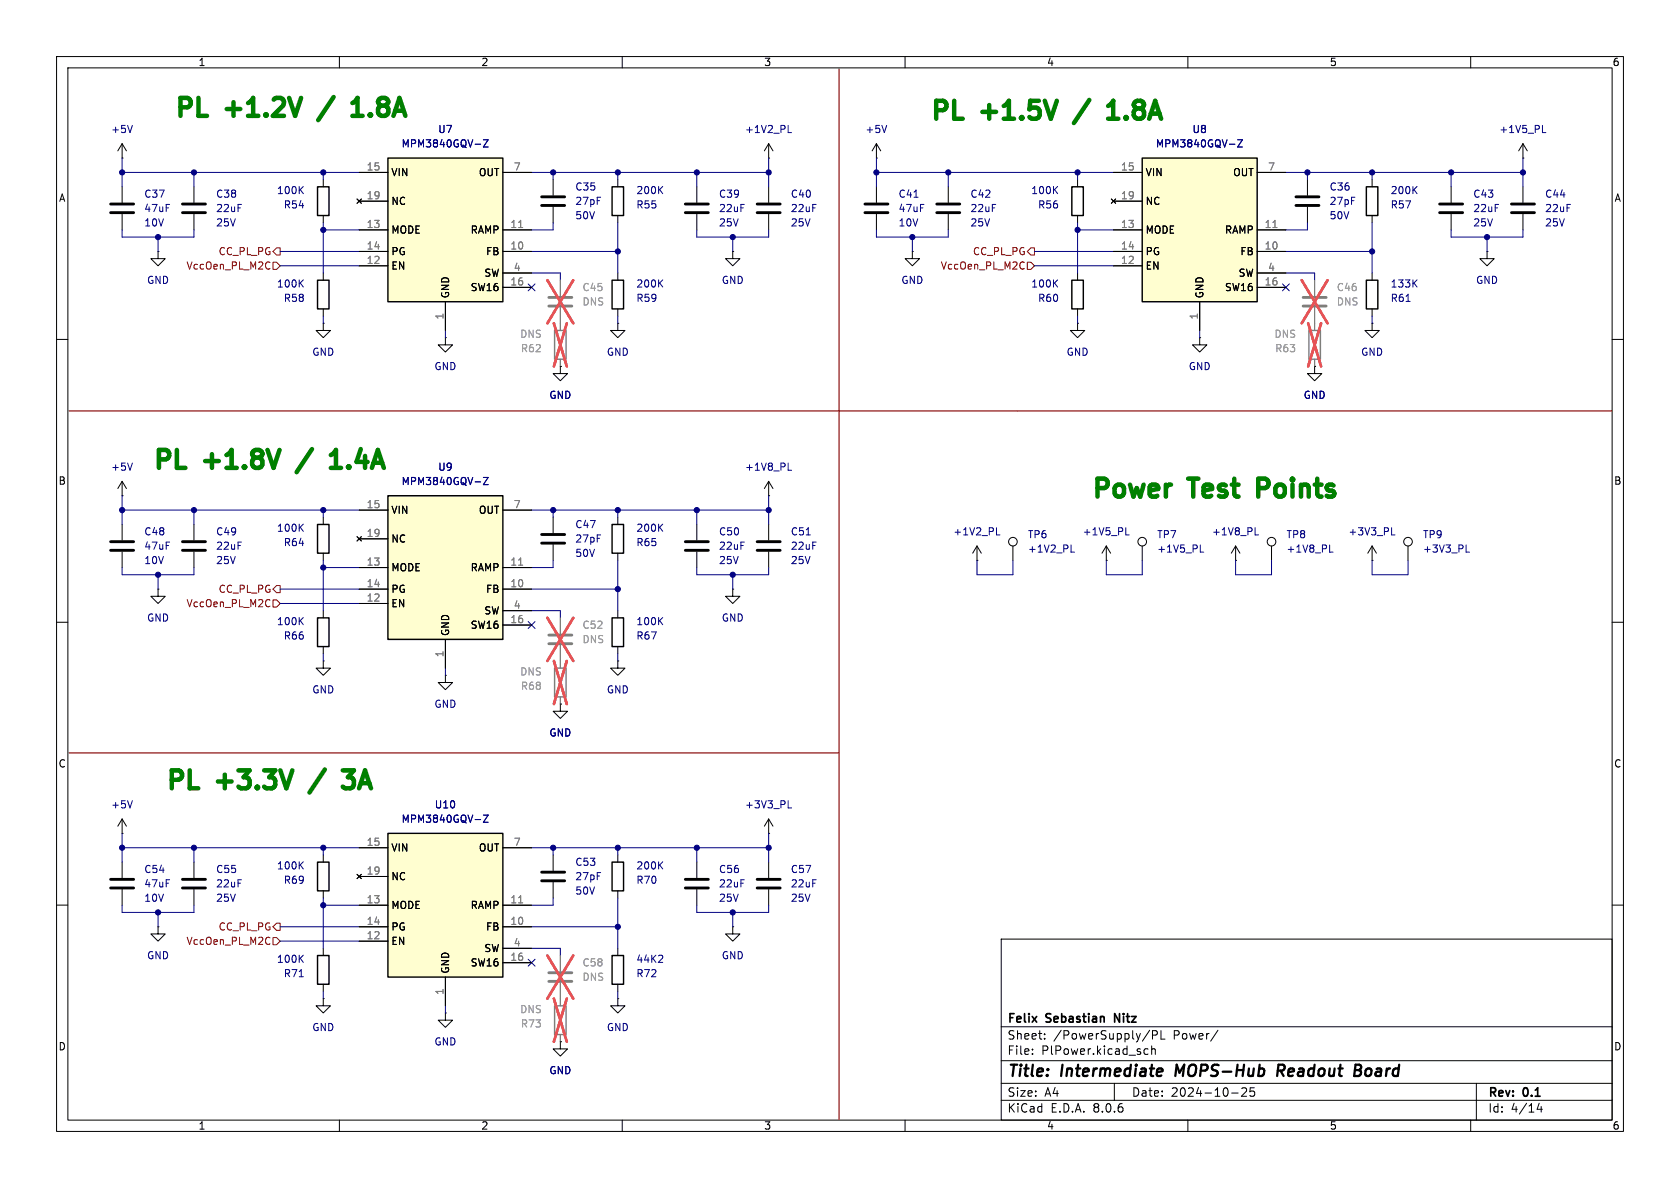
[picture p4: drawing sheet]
<svg xmlns="http://www.w3.org/2000/svg" width="297mm" height="210mm" viewBox="0 0 297 210" stroke-linecap="round" stroke-linejoin="round" font-family="sans-serif">
<g fill="none" stroke="#000" stroke-width=".18">
<path d="M10 10h277v190h-277zM12 12h273v186h-273zM60 10v2M110 10v2M160 10v2M210 10v2M260 10v2M10 60h2M212.1 59.7v1.3h1.3l-1.3 1.2-1.3-1.2h1.3M212.1 59.7h.1M242.6 57.2v1.2h1.2l-1.2 1.3-1.3-1.3h1.3M242.6 57.2h.1"/>
<path d="M285 60h2M232.4 64.8v1.2h1.3l-1.3 1.3-1.3-1.3h1.3M232.4 64.8h.1M34.3 92.7v2.8M34.3 97.5v2.8M201.9 96.5v2.6M218.4 99.1h.1M218.4 96.5l-.7 1.3M218.4 96.5v2.6M218.4 96.5l.8 1.3M224.8 96.5v2.6M10 110h2"/>
<path d="M57.1 116.8v1.3h1.3l-1.3 1.3-1.2-1.3h1.2M57.1 116.8h.1M57.1 108v1.2M57.1 114.3v1.3M109.2 116.8v1.3h1.3l-1.3 1.3-1.3-1.3h1.3M109.2 116.8h.1M285 110h2M99.1 124.5v1.2h1.2l-1.2 1.3-1.3-1.3h1.3M99.1 124.5h.1M10 160h2M97.8 151.1v2.8M97.8 156v2.8"/>
<path d="M109.2 151.1v1.3M109.2 157.5v1.3M123.2 152.4v2.8M123.2 157.2v2.8M135.9 147.3h.1M135.9 144.8v2.5M135.9 152.4v2.8M135.9 157.2v2.8M135.9 144.8l-.8 1.3M135.9 144.8l.8 1.3M285 160h2M57.1 176.5v1.3h1.3l-1.3 1.3-1.2-1.3h1.2"/>
<path d="M57.1 176.5h.1M78.7 179.1v1.2h1.3l-1.3 1.3-1.2-1.3h1.2M78.7 179.1h.1M109.2 167.6v1.3M109.2 174v1.3M177 166h108v32h-108zM60 198v2M99.1 184.2v1.2h1.2l-1.2 1.3-1.3-1.3h1.3M99.1 184.2h.1M110 198v2M160 198v2M177 194.5h108"/>
<path d="M177 191.5h108M177 187.5h108M177 181.5h108M182.5 186.3v.1M182.5 185.5v.1M184.7 183.6v.1M184.7 182.8v.1M197 191.5v3M202.3 186.3l.2 .1 .5-.1M203 185.5l-.5-.1-.2 .1M203.2 182.1l-1.2 2M203.6 185.5l.2-.1 .4 .1v.9"/>
<path d="M203.6 184.9v1.5M203.7 183l.8-.1 .1-.2-.1-.4-.2-.1h-.6v1.5M205.2 182.2v1.5h.8M210 198v2M215.3 182.1l-1.3 2M217.7 193.2h1.2M219.5 192.4l.6-.1 .2 .1 .1 .3-.9 1.1h.9M221.7 192.3h-.7v.7l.2-.1h.5l.1 .3-.1 .5-.2 .1-.5-.1M260 198v2M261 191.5v6.5M272.1 195l-.4 1.1h1M272.5 195.6v1"/>
<circle cx="201.9" cy="95.8" r=".76"/>
<circle cx="224.8" cy="95.8" r=".76"/>
</g>
<path d="M205.3 188.9l.2 .1v.4l-1 .1M205.3 190.1l-.2 .1M208 188.2l-.2 2M226.4 189.3l.5 .9M226.8 188.2h-.8l-.2 2M226.9 189.2l-1 .1M239.5 189.2h.7M239.6 188.2h.7a.49 .49 0 0 1 .3 .5 .49 .49 0 0 1-.4 .5M240.2 189.2l.3 .1a.58 .58 0 0 1-.3 .9h-.8" fill="none" stroke="#000" stroke-width=".4"/>
<path d="M197.1 180.7v-1.5l.8 1.5" fill="none" stroke="#000" stroke-width=".3"/>
<path d="M32.3 97.3h4M32.3 95.8h4M95.8 155.7h4M95.8 154.2h4M121.2 157h4M121.2 155.4h4M133.9 157h4M133.9 155.4h4" fill="none" stroke="#000" stroke-width=".51"/>
<path d="M56.1 109.2h2.1v5.1h-2.1zM108.2 152.4h2v5.1h-2zM108.2 168.9h2v5.1h-2z" fill="none" stroke="#000" stroke-width=".25"/>
<path d="M212.2 97.6h.6M221.9 94.6h.6M235.1 97.6h.6M53.1 109.7l.5 .7M53.6 109.2l-.7 .7M116.6 152.9l.6 .7M117.2 152.3l-.8 .8M139.3 142.8h.6M117 168.9l.2 .2-.1 .3-.7 .7h.8" fill="none" stroke="#000084" stroke-width=".18"/>
<path d="M68.6 147.3h20.3v25.4h-20.3z" fill="#fffed0"/>
<path d="M68.6 147.3h20.3v25.4h-20.3z" fill="none" stroke="#000" stroke-width=".25"/>
<g fill="none" stroke="#000" stroke-width=".18">
<path d="M269.2 27.9h.1M269.2 25.4v2.5M269.2 33v2.8M269.2 37.8v2.8M269.2 25.4l-.7 1.3M269.2 25.4l.8 1.3M242.6 99.1h.1M242.6 96.5l-.8 1.3M242.6 96.5v2.6M242.6 96.5l.7 1.3M248.9 96.5v2.6M27.9 104.1v1.3h1.3l-1.3 1.3-1.2-1.3h1.2"/>
<path d="M27.9 104.1h.1M34.3 152.4v2.8M34.3 157.2v2.8M63.1 154.6l.8 .7M63.5 149.9h5.1M63.5 154.9h5.1M63.9 154.6l-.8 .7M88.9 149.9h5.1M27.9 163.8v1.3h1.3l-1.3 1.3-1.2-1.3h1.2M27.9 163.8h.1M63.5 163.8h5.1M63.5 160h5.1"/>
<path d="M63.5 166.4h5.1M78.7 172.7v5.1M88.9 163.8h5.1M88.9 160h5.1M88.9 170.2h5.1M88.9 167.6h5.1M129.5 163.8v1.3h-1.2l1.2 1.3 1.3-1.3h-1.3M129.5 163.8h.1"/>
<circle cx="248.9" cy="95.8" r=".76"/>
</g>
<path d="M232.4 57.2v1.2M232.4 63.5v1.3M91.7 159.6h.7" fill="none" stroke="#808080" stroke-width=".18"/>
<path d="M272.7 23.4h.6M246 94.6h.6M259.2 97.6h.6M85.5 144.1h.8l-.8 1.3h.8" fill="none" stroke="#000084" stroke-width=".18"/>
<path d="M231.4 58.4h2v5.1h-2z" fill="none" stroke="#808080" stroke-width=".25"/>
<path d="M231.3 57.2l2.3 7.6M233.6 57.2l-2.3 7.6" fill="none" stroke="#e65255" stroke-width=".46"/>
<path d="M267.2 37.6h4.1M267.2 36.1h4.1M32.3 157h4M32.3 155.4h4" fill="none" stroke="#000" stroke-width=".51"/>
<path d="M201.9 27.9h20.3v25.4h-20.3z" fill="#fffed0"/>
<path d="M201.9 27.9h20.3v25.4h-20.3zM56.1 152.4h2.1v5.1h-2.1zM56.1 168.9h2.1v5.1h-2.1z" fill="none" stroke="#000" stroke-width=".25"/>
<g fill="none" stroke="#000" stroke-width=".18">
<path d="M135.9 27.9h.1M135.9 25.4v2.5M135.9 33v2.8M135.9 37.8v2.8M135.9 25.4l-.8 1.3M135.9 25.4l.8 1.3M154.9 27.9h.1M154.9 25.4l.8 1.3M154.9 25.4v2.5M154.9 25.4l-.7 1.3M196.5 35.2l.7 .7M196.8 30.5h5.1"/>
<path d="M196.8 35.6h5.1M197.2 35.2l-.7 .7M222.2 30.5h5.1M196.8 44.5h5.1M196.8 40.6h5.1M196.8 47h5.1M212.1 53.3v5.1M222.2 44.5h5.1M222.2 40.6h5.1M222.2 50.8h5.1M222.2 48.3h5.1M135.9 87.6h.1"/>
<path d="M135.9 85.1v2.5M135.9 85.1l-.8 1.3M135.9 85.1l.8 1.3M21.6 147.3h.1M21.6 144.8l.8 1.3M21.6 144.8v2.5M21.6 152.4v2.8M21.6 157.2v2.8M21.6 144.8l-.8 1.3M57.1 151.1v1.3M57.1 157.5v1.3M57.1 167.6v1.3"/>
<path d="M57.1 174v1.3M109.2 176.5v1.3h1.3l-1.3 1.3-1.3-1.3h1.3M109.2 176.5h.1"/>
</g>
<path d="M225 40.2h.8M99.1 116.8v1.3M99.1 123.2v1.3M99.1 168.9v2.8M99.1 173.7v4.1M99.1 182.9v1.3" fill="none" stroke="#808080" stroke-width=".18"/>
<path d="M139.3 23.4h.6M156.8 22.2l-.5 1.2M218.8 24.7h.8l-.8 1.3h.8M139.3 83.1h.6M23.4 141.5l-.4 1.3M53.1 152.9l.5 .7M53.6 152.3l-.7 .8M53.1 169.4l.5 .7M53.6 168.9l-.7 .7" fill="none" stroke="#000084" stroke-width=".18"/>
<path d="M97 173.5h4.1M97 172h4.1" fill="none" stroke="#808080" stroke-width=".51"/>
<path d="M97.9 116.8l2.3 7.7M100.2 116.8l-2.3 7.7M96.8 168.9l4.5 7.6M97.9 176.5l2.3 7.7M100.2 176.5l-2.3 7.7M101.3 168.9l-4.5 7.6" fill="none" stroke="#e65255" stroke-width=".46"/>
<path d="M98 118.1h2.1v5.1h-2.1zM98 177.8h2.1v5.1h-2.1z" fill="none" stroke="#808080" stroke-width=".25"/>
<path d="M133.9 37.6h4M133.9 36.1h4M19.6 157h4M19.6 155.4h4" fill="none" stroke="#000" stroke-width=".51"/>
<path d="M52.9 172.7h.7" fill="none" stroke="#000080" stroke-width=".18"/>
<path d="M68.6 87.6h20.3v25.4h-20.3z" fill="#fffed0"/>
<path d="M56.1 33h2.1v5.1h-2.1zM189.5 33h2v5.1h-2zM56.1 49.5h2.1v5.1h-2.1zM108.2 49.5h2v5.1h-2zM189.5 49.5h2v5.1h-2zM56.1 92.7h2.1v5.1h-2.1zM68.6 87.6h20.3v25.4h-20.3zM108.2 92.7h2v5.1h-2z" fill="none" stroke="#000" stroke-width=".25"/>
<g fill="none" stroke="#000" stroke-width=".18">
<path d="M34.3 33v2.8M34.3 37.8v2.8M57.1 31.8v1.2M57.1 38.1v1.3M123.2 33v2.8M123.2 37.8v2.8M154.9 33v2.8M154.9 37.8v2.8M167.6 33v2.8M167.6 37.8v2.8M190.5 31.8v1.2M190.5 38.1v1.3"/>
<path d="M231.1 31.8v2.7M231.1 36.6v2.8M27.9 44.5v1.2h1.3l-1.3 1.3-1.2-1.3h1.2M27.9 44.5h.1M57.1 48.3v1.2M57.1 54.6v1.3M109.2 57.2v1.2h1.3l-1.3 1.3-1.3-1.3h1.3M109.2 57.2h.1M109.2 48.3v1.2M109.2 54.6v1.3M129.5 44.5v1.2h-1.2l1.2 1.3 1.3-1.3h-1.3M129.5 44.5h.1"/>
<path d="M161.3 44.5v1.2h1.3l-1.3 1.3-1.3-1.3h1.3M161.3 44.5h.1M190.5 57.2v1.2h1.3l-1.3 1.3-1.3-1.3h1.3M190.5 57.2h.1M190.5 48.3v1.2M190.5 54.6v1.3M21.6 87.6h.1M21.6 85.1l.8 1.3M21.6 85.1v2.5M21.6 92.7v2.8M21.6 97.5v2.8M21.6 85.1l-.8 1.3"/>
<path d="M57.1 91.4v1.3M57.1 97.8v1.3M63.1 94.9l.8 .7M63.5 90.2h5.1M63.5 95.3h5.1M63.9 94.9l-.8 .7M88.9 90.2h5.1M109.2 91.4v1.3M109.2 97.8v1.3M123.2 92.7v2.8M123.2 97.5v2.8M135.9 92.7v2.8"/>
<path d="M135.9 97.5v2.8M172.7 99.1h.1M172.7 96.5l-.7 1.3M172.7 96.5v2.6M172.7 96.5l.8 1.3M179.1 96.5v2.6M195.6 99.1h.1M195.6 96.5l-.8 1.3M195.6 96.5v2.6M195.6 96.5l.7 1.3M63.5 104.1h5.1M63.5 100.3h5.1"/>
<path d="M63.5 106.7h5.1M78.7 119.4v1.3h1.3l-1.3 1.2-1.2-1.2h1.2M78.7 119.4h.1M78.7 113v5.1M88.9 104.1h5.1M88.9 100.3h5.1M88.9 110.5h5.1M88.9 108h5.1M129.5 104.1v1.3h-1.2l1.2 1.3 1.3-1.3h-1.3M129.5 104.1h.1"/>
<circle cx="179.1" cy="95.8" r=".76"/>
</g>
<path d="M91.7 99.9h.7" fill="none" stroke="#808080" stroke-width=".18"/>
<g fill="none" stroke="#000084" stroke-width=".18">
<path d="M53.1 33.5l.5 .7M53.6 33l-.7 .7M186.4 33.5l.6 .7M187 33l-.8 .7M53.1 50l.5 .7M53.6 49.5l-.7 .7M116.6 50l.6 .7M117.2 49.5l-.8 .7M186.4 50l.6 .7M187 49.5l-.8 .7M23.4 81.9l-.4 1.2M53.1 93.2l.5 .7"/>
<path d="M53.6 92.7l-.7 .7M85.5 84.4h.8l-.8 1.3h.8M116.6 93.2l.6 .7M117.2 92.7l-.8 .7M176.2 94.6h.6M189.3 97.6h.6M199 94.6h.6"/>
</g>
<g fill="none" stroke="#000" stroke-width=".51">
<path d="M32.3 37.6h4M32.3 36.1h4M121.2 37.6h4M121.2 36.1h4M152.9 37.6h4.1M152.9 36.1h4.1M165.6 37.6h4.1M165.6 36.1h4.1M229.1 36.3h4.1M229.1 34.8h4.1M19.6 97.3h4M19.6 95.8h4"/>
<path d="M121.2 97.3h4M121.2 95.8h4M133.9 97.3h4M133.9 95.8h4"/>
</g>
<path d="M161.6 34.9h.7M142.5 94.6h.8" fill="none" stroke="#000080" stroke-width=".18"/>
<path d="M68.6 27.9h20.3v25.4h-20.3z" fill="#fffed0"/>
<path d="M68.6 27.9h20.3v25.4h-20.3zM108.2 33h2v5.1h-2zM241.6 33h2v5.1h-2zM241.6 49.5h2v5.1h-2zM108.2 109.2h2v5.1h-2z" fill="none" stroke="#000" stroke-width=".25"/>
<g fill="none" stroke="#000" stroke-width=".18">
<path d="M21.6 27.9h.1M21.6 25.4v2.5M21.6 33v2.8M21.6 37.8v2.8M21.6 25.4l.8 1.3M21.6 25.4l-.8 1.3M63.1 35.2l.8 .7M63.5 30.5h5.1M63.5 35.6h5.1M63.9 35.2l-.8 .7M88.9 30.5h5.1M97.8 31.8v2.7"/>
<path d="M97.8 36.6v2.8M109.2 31.8v1.2M109.2 38.1v1.3M196.5 35.2l.7 .7M196.8 30.5h5.1M196.8 35.6h5.1M197.2 35.2l-.7 .7M222.2 30.5h5.1M242.6 31.8v1.2M242.6 38.1v1.3M256.5 33v2.8M256.5 37.8v2.8"/>
<path d="M57.1 57.2v1.2h1.3l-1.3 1.3-1.2-1.3h1.2M57.1 57.2h.1M63.5 44.5h5.1M63.5 40.6h5.1M63.5 47h5.1M78.7 59.7v1.3h1.3l-1.3 1.2-1.2-1.2h1.2M78.7 59.7h.1M78.7 53.3v5.1M88.9 44.5h5.1M88.9 40.6h5.1M88.9 50.8h5.1M88.9 48.3h5.1"/>
<path d="M196.8 44.5h5.1M196.8 40.6h5.1M196.8 47h5.1M212.1 53.3v5.1M222.2 44.5h5.1M222.2 40.6h5.1M222.2 50.8h5.1M222.2 48.3h5.1M242.6 48.3v1.2M242.6 54.6v1.3M262.9 44.5v1.2h-1.3l1.3 1.3 1.3-1.3h-1.3M262.9 44.5h.1"/>
<path d="M99.1 64.8v1.2h1.2l-1.2 1.3-1.3-1.3h1.3M99.1 64.8h.1M232.4 64.8h.1M63.1 94.9l.8 .7M63.5 90.2h5.1M63.5 95.3h5.1M63.9 94.9l-.8 .7M88.9 90.2h5.1M97.8 91.4v2.8M97.8 96.3v2.8M63.5 104.1h5.1M63.5 100.3h5.1"/>
<path d="M63.5 106.7h5.1M78.7 113v5.1M88.9 104.1h5.1M88.9 100.3h5.1M88.9 110.5h5.1M88.9 108h5.1M109.2 108v1.2M109.2 114.3v1.3M99.1 124.5h.1M63.1 154.6l.8 .7M63.5 149.9h5.1M63.5 154.9h5.1"/>
<path d="M63.9 154.6l-.8 .7M88.9 149.9h5.1M63.5 163.8h5.1M63.5 160h5.1M63.5 166.4h5.1M78.7 172.7v5.1M88.9 163.8h5.1M88.9 160h5.1M88.9 170.2h5.1M88.9 167.6h5.1M99.1 184.2h.1"/>
</g>
<g fill="none" stroke="#808080" stroke-width=".18">
<path d="M91.7 40.2h.7M99.1 49.5v2.8M99.1 54.4v4M225 40.2h.8M232.4 49.5v2.8M232.4 54.4v4M99.1 63.5v1.3M232.4 63.5v1.3M91.7 99.9h.7M99.1 109.2v2.8M99.1 114v4.1M99.1 123.2v1.3"/>
<path d="M91.7 159.6h.7M99.1 168.9v2.8M99.1 173.7v4.1M99.1 182.9v1.3"/>
</g>
<g fill="none" stroke="#000084" stroke-width=".18">
<path d="M23.4 22.2l-.4 1.2M85.5 24.7h.8l-.8 1.3h.8M116.6 33.5l.6 .7M117.2 33l-.8 .7M218.8 24.7h.8l-.8 1.3h.8M250 33.5l.5 .7M250.5 33l-.7 .7M93.4 50.2l1.2 1.2M94.6 50.2l-1.2 1.2M226.7 50.2l1.2 1.2M227.9 50.2l-1.2 1.2M250 50l.5 .7"/>
<path d="M250.5 49.5l-.7 .7M85.5 84.4h.8l-.8 1.3h.8M93.4 109.9l1.2 1.2M94.6 109.9l-1.2 1.2M116.6 109.7l.6 .7M117.2 109.2l-.8 .7M85.5 144.1h.8l-.8 1.3h.8M93.4 169.6l1.2 1.2M94.6 169.6l-1.2 1.2"/>
</g>
<path d="M19.6 37.6h4M19.6 36.1h4M95.8 36.3h4M95.8 34.8h4M254.5 37.6h4.1M254.5 36.1h4.1M95.8 96h4M95.8 94.5h4" fill="none" stroke="#000" stroke-width=".51"/>
<path d="M97 54.1h4.1M97 52.6h4.1M230.4 54.1h4M230.4 52.6h4M97 113.8h4.1M97 112.3h4.1" fill="none" stroke="#808080" stroke-width=".51"/>
<g fill="none" stroke="#e65255" stroke-width=".46">
<path d="M96.8 49.5l4.5 7.7M97.9 57.2l2.3 7.6M100.2 57.2l-2.3 7.6M101.3 49.5l-4.5 7.7M230.1 49.5l4.6 7.7M231.3 57.2l2.3 7.6M233.6 57.2l-2.3 7.6M234.7 49.5l-4.6 7.7M96.8 109.2l4.5 7.6M97.9 116.8l2.3 7.7M100.2 116.8l-2.3 7.7M101.3 109.2l-4.5 7.6"/>
<path d="M96.8 168.9l4.5 7.6M97.9 176.5l2.3 7.7M100.2 176.5l-2.3 7.7M101.3 168.9l-4.5 7.6"/>
</g>
<g fill="none" stroke="#000080" stroke-width=".18">
<path d="M21.6 30.5h41.9M21.6 27.9v5.1M34.3 30.5v2.5M57.1 30.5v1.3M57.1 39.4v8.9M94 30.5h41.9M97.8 30.5v1.3M97.8 39.4v1.2h-3.8M109.2 30.5v1.3M109.2 39.4v8.9M123.2 30.5v2.5M135.9 27.9v5.1"/>
<path d="M154.9 30.5h41.9M154.9 27.9v5.1M167.6 30.5v2.5M190.5 30.5v1.3M190.5 39.4v8.9M227.3 30.5h41.9M231.1 30.5v1.3M231.1 39.4v1.2h-3.8M242.6 30.5v1.3M242.6 39.4v8.9M256.5 30.5v2.5M269.2 27.9v5.1"/>
<path d="M21.6 40.6v1.3h12.7v-1.3M27.9 41.9v2.6M49.5 44.5h14M49.5 47h14M57.1 55.9v1.3M57.1 40.6h6.4M78.7 58.4v1.3M94 48.3h5.1v1.2M94 44.5h15.2M109.2 55.9v1.3M123.2 40.6v1.3h12.7v-1.3M129.5 41.9v2.6"/>
<path d="M154.9 40.6v1.3h12.7v-1.3M161.3 41.9v2.6M182.9 44.5h13.9M182.9 47h13.9M190.5 40.6h6.3M190.5 55.9v1.3M212.1 58.4v1.3M227.3 44.5h15.3M227.3 48.3h5.1v1.2M242.6 55.9v1.3M248.6 53.3h.7M256.5 40.6v1.3h12.7v-1.3"/>
<path d="M262.9 41.9v2.6M21.6 90.2h41.9M21.6 87.6v5.1M34.3 90.2v2.5M57.1 90.2v1.2M57.1 99.1v8.9M94 90.2h41.9M97.8 90.2v1.2M97.8 99.1v1.2h-3.8M109.2 90.2v1.2M109.2 99.1v8.9M123.2 90.2v2.5"/>
<path d="M135.9 87.6v5.1M172.7 99.1v2.5h6.4v-2.5M195.6 99.1v2.5h6.3v-2.5M218.4 99.1v2.5h6.4v-2.5M242.6 99.1v2.5h6.3v-2.5M21.6 100.3v1.3h12.7v-1.3M27.9 101.6v2.5M49.5 104.1h14M49.5 106.7h14M57.1 115.6v1.2M57.1 100.3h6.4M78.7 118.1v1.3"/>
<path d="M94 108h5.1v1.2M94 104.1h15.2M109.2 115.6v1.2M123.2 100.3v1.3h12.7v-1.3M129.5 101.6v2.5M21.6 147.3v5.1M21.6 149.9h41.9M34.3 149.9v2.5M57.1 149.9v1.2M57.1 158.8v8.8M94 149.9h41.9M97.8 149.9v1.2"/>
<path d="M97.8 158.8v1.2h-3.8M109.2 149.9v1.2M109.2 158.8v8.8M123.2 149.9v2.5M135.9 147.3v5.1M21.6 160v1.3h12.7v-1.3M27.9 161.3v2.5M49.5 166.4h14M49.5 163.8h14M57.1 175.3v1.2M57.1 160h6.4M78.7 177.8v1.3"/>
<path d="M94 167.6h5.1v1.3M94 163.8h15.2M109.2 175.3v1.2M123.2 160v1.3h12.7v-1.3M129.5 161.3v2.5"/>
</g>
<path d="M98 58.4h2.1v5.1h-2.1z" fill="none" stroke="#808080" stroke-width=".25"/>
<g fill="none" stroke="#800000" stroke-width=".18">
<path d="M47.5 46.3l.2 .1M47.7 47.4l-.2 .2M48.3 46.4h.6l.6 .6-.6 .6h-.6zM48.9 43.8h.6v1.3h-.6l-.6-.6zM180.8 46.3l.3 .1M181.1 47.4l-.3 .2M181.6 46.4h.6l.7 .6-.7 .6h-.6zM182.2 43.8h.7v1.3h-.7l-.6-.6zM47.5 106l.2 .1M47.7 107.1l-.2 .2M48.3 106h.6l.6 .7-.6 .6h-.6zM48.9 103.5h.6v1.3h-.6l-.6-.7z"/>
<path d="M47.5 165.7l.2 .1M47.7 166.8l-.2 .1M48.3 165.7h.6l.6 .7-.6 .6h-.6zM48.9 163.2h.6v1.3h-.6l-.6-.7z"/>
</g>
<g fill="none" stroke="#008000" stroke-width=".79">
<path d="M59 17.2l-2.8 4M62.3 18.2l.6-.4 .3-.5v3.2M192.6 17.7l-2.7 4M195.9 18.7l.6-.4 .3-.5v3.2M62.3 20.5h1.8M195.9 21h1.8M55.2 79.4l-2.8 4.1M58.5 82.7h1.8M58.5 80.4l.6-.4 .3-.5v3.2M222.4 86.3h1.3M223.7 84.6h-1.3v3.2M57.4 136l-2.7 4.1"/>
<path d="M60.6 136.2h2l-1.1 1.2a.86 .86 0 0 1 1.1 .6v.7l-.3 .5-.3 .2h-.9l-.5-.3"/>
</g>
<path d="M148.3 12.2v185.7M12.2 72.6h272.8M12.2 133.1h136.1" fill="none" stroke="#840000" stroke-width=".2"/>
<g fill="#000080" stroke="#000080" stroke-width=".18">
<circle cx="27.9" cy="161.3" r=".46"/>
<circle cx="57.1" cy="149.9" r=".46"/>
<circle cx="57.1" cy="160" r=".46"/>
<circle cx="34.3" cy="149.9" r=".46"/>
<circle cx="21.6" cy="149.9" r=".46"/>
<circle cx="34.3" cy="30.5" r=".46"/>
<circle cx="27.9" cy="41.9" r=".46"/>
<circle cx="57.1" cy="30.5" r=".46"/>
<circle cx="21.6" cy="30.5" r=".46"/>
<circle cx="57.1" cy="40.6" r=".46"/>
<circle cx="97.8" cy="30.5" r=".46"/>
<circle cx="97.8" cy="90.2" r=".46"/>
<circle cx="135.9" cy="30.5" r=".46"/>
<circle cx="123.2" cy="30.5" r=".46"/>
<circle cx="129.5" cy="41.9" r=".46"/>
<circle cx="109.2" cy="90.2" r=".46"/>
<circle cx="109.2" cy="104.1" r=".46"/>
<circle cx="129.5" cy="101.6" r=".46"/>
<circle cx="109.2" cy="30.5" r=".46"/>
<circle cx="109.2" cy="44.5" r=".46"/>
<circle cx="135.9" cy="90.2" r=".46"/>
<circle cx="123.2" cy="90.2" r=".46"/>
<circle cx="34.3" cy="90.2" r=".46"/>
<circle cx="57.1" cy="100.3" r=".46"/>
<circle cx="27.9" cy="101.6" r=".46"/>
<circle cx="57.1" cy="90.2" r=".46"/>
<circle cx="21.6" cy="90.2" r=".46"/>
<circle cx="269.2" cy="30.5" r=".46"/>
<circle cx="242.6" cy="30.5" r=".46"/>
<circle cx="231.1" cy="30.5" r=".46"/>
<circle cx="242.6" cy="44.5" r=".46"/>
<circle cx="256.5" cy="30.5" r=".46"/>
<circle cx="262.9" cy="41.9" r=".46"/>
<circle cx="190.5" cy="30.5" r=".46"/>
<circle cx="167.6" cy="30.5" r=".46"/>
<circle cx="190.5" cy="40.6" r=".46"/>
<circle cx="154.9" cy="30.5" r=".46"/>
<circle cx="161.3" cy="41.9" r=".46"/>
<circle cx="123.2" cy="149.9" r=".46"/>
<circle cx="135.9" cy="149.9" r=".46"/>
<circle cx="97.8" cy="149.9" r=".46"/>
<circle cx="109.2" cy="163.8" r=".46"/>
<circle cx="129.5" cy="161.3" r=".46"/>
<circle cx="109.2" cy="149.9" r=".46"/>
</g>
<g font-size="4.4" fill="#008000">
<text x="30.3" y="21.8">PL</text>
<text x="40.2" y="21.8">+1.2V</text>
<text x="66.1" y="21.8">1.8A</text>
<text x="163.9" y="22.3">PL</text>
<text x="173.8" y="22.3">+1.5V</text>
<text x="199.7" y="22.3">1.8A</text>
<text x="26.5" y="84.1">PL</text>
<text x="36.4" y="84.1">+1.8V</text>
<text x="62.2" y="84.1">1.4A</text>
<text x="192.4" y="89.1">Power</text>
<text x="210.6" y="89.1">Test</text>
<text x="224.3" y="89.1">Points</text>
<text x="28.7" y="140.7">PL</text>
<text x="38.6" y="140.7">+3.3V</text>
<text x="64.5" y="140.7">3A</text>
</g>
<g font-size="2.8">
<text x="178" y="190.9">Title:</text>
<text x="187.7" y="190.9">Intermediate</text>
<text x="208.7" y="190.9">MOPS-Hub</text>
<text x="227.4" y="190.9">Readout</text>
<text x="241.9" y="190.9">Board</text>
</g>
<g font-size="2.1">
<text x="178" y="184">Sheet:</text>
<text x="178" y="181.2">Felix</text>
<text x="185" y="181.2">Sebastian</text>
<text x="186.2" y="184">/PowerSupply/PL</text>
<text x="197.7" y="181.2">Nitz</text>
<text x="207.5" y="184">Power/</text>
<text x="178" y="186.7">File:</text>
<text x="184.1" y="186.7">PlPower.kicad_sch</text>
<text x="178" y="196.9">KiCad</text>
<text x="178" y="194.1">Size:</text>
<text x="184.7" y="194.1">A4</text>
<text x="185.7" y="196.9">E.D.A.</text>
<text x="193.3" y="196.9">8.0.6</text>
<text x="200" y="194.1">Date:</text>
<text x="207" y="194.1">2024-10-25</text>
<text x="263" y="194.3">Rev:</text>
<text x="263" y="196.9">Id:</text>
<text x="267.1" y="196.9">4/14</text>
<text x="269.4" y="194.3">0.1</text>
</g>
<g font-size="1.8">
<text x="35" y="11.9">1</text>
<text x="85" y="11.9">2</text>
<text x="135" y="11.9">3</text>
<text x="185" y="11.9">4</text>
<text x="235" y="11.9">5</text>
<text x="285" y="11.9">6</text>
<text x="10.3" y="35.9">A</text>
<text x="69.1" y="31.3">VIN</text>
<text x="84.6" y="31.3">OUT</text>
<text x="202.4" y="31.3">VIN</text>
<text x="217.9" y="31.3">OUT</text>
<text x="285.3" y="35.9">A</text>
<text x="69.1" y="41.5">MODE</text>
<text x="69.1" y="36.4">NC</text>
<text x="83.1" y="41.5">RAMP</text>
<text x="202.4" y="41.5">MODE</text>
<text x="202.4" y="36.4">NC</text>
<text x="216.5" y="41.5">RAMP</text>
<text x="69.1" y="47.9">EN</text>
<text x="69.1" y="45.3">PG</text>
<text x="85.8" y="45.3">FB</text>
<text x="202.4" y="47.9">EN</text>
<text x="202.4" y="45.3">PG</text>
<text x="219.2" y="45.3">FB</text>
<text x="79.6" y="52.8" transform="rotate(-90 79.6 52.8)">GND</text>
<text x="83.1" y="51.7">SW16</text>
<text x="85.5" y="49.1">SW</text>
<text x="213" y="52.8" transform="rotate(-90 213 52.8)">GND</text>
<text x="216.5" y="51.7">SW16</text>
<text x="218.9" y="49.1">SW</text>
<text x="10.3" y="85.9">B</text>
<text x="285.3" y="85.9">B</text>
<text x="69.1" y="91">VIN</text>
<text x="84.6" y="91">OUT</text>
<text x="69.1" y="101.2">MODE</text>
<text x="69.1" y="96.1">NC</text>
<text x="83.1" y="101.2">RAMP</text>
<text x="69.1" y="107.5">EN</text>
<text x="69.1" y="105">PG</text>
<text x="85.8" y="105">FB</text>
<text x="79.6" y="112.5" transform="rotate(-90 79.6 112.5)">GND</text>
<text x="83.1" y="111.4">SW16</text>
<text x="85.5" y="108.8">SW</text>
<text x="10.3" y="135.9">C</text>
<text x="285.3" y="135.9">C</text>
<text x="69.1" y="150.7">VIN</text>
<text x="69.1" y="155.8">NC</text>
<text x="84.6" y="150.7">OUT</text>
<text x="69.1" y="160.9">MODE</text>
<text x="83.1" y="160.9">RAMP</text>
<text x="69.1" y="167.2">EN</text>
<text x="69.1" y="164.7">PG</text>
<text x="85.8" y="164.7">FB</text>
<text x="79.6" y="172.2" transform="rotate(-90 79.6 172.2)">GND</text>
<text x="83.1" y="171">SW16</text>
<text x="85.5" y="168.5">SW</text>
<text x="10.3" y="185.9">D</text>
<text x="285.3" y="185.9">D</text>
<text x="35" y="199.9">1</text>
<text x="85" y="199.9">2</text>
<text x="135" y="199.9">3</text>
<text x="185" y="199.9">4</text>
<text x="235" y="199.9">5</text>
<text x="285" y="199.9">6</text>
</g>
<g font-size="1.8" fill="#000084">
<text x="19.6" y="23.7">+5V</text>
<text x="131.6" y="23.7">+1V2_PL</text>
<text x="152.9" y="23.7">+5V</text>
<text x="265" y="23.7">+1V5_PL</text>
<text x="70.9" y="26.3">MPM3840GQV-Z</text>
<text x="204.2" y="26.3">MPM3840GQV-Z</text>
<text x="48.9" y="34.5">100K</text>
<text x="112.4" y="34.5">200K</text>
<text x="182.2" y="34.5">100K</text>
<text x="245.8" y="34.5">200K</text>
<text x="25.4" y="37.7">47uF</text>
<text x="38.1" y="37.7">22uF</text>
<text x="101.6" y="36.4">27pF</text>
<text x="127" y="37.7">22uF</text>
<text x="139.7" y="37.7">22uF</text>
<text x="158.8" y="37.7">47uF</text>
<text x="171.5" y="37.7">22uF</text>
<text x="235" y="36.4">27pF</text>
<text x="260.4" y="37.7">22uF</text>
<text x="273.1" y="37.7">22uF</text>
<text x="25.9" y="50.4">GND</text>
<text x="48.9" y="51">100K</text>
<text x="112.4" y="51">200K</text>
<text x="127.5" y="50.4">GND</text>
<text x="159.3" y="50.4">GND</text>
<text x="182.2" y="51">100K</text>
<text x="245.8" y="51">133K</text>
<text x="260.9" y="50.4">GND</text>
<text x="55.1" y="63.1">GND</text>
<text x="76.7" y="65.6">GND</text>
<text x="107.2" y="63.1">GND</text>
<text x="188.5" y="63.1">GND</text>
<text x="210.1" y="65.6">GND</text>
<text x="240.5" y="63.1">GND</text>
<text x="97" y="70.7">GND</text>
<text x="230.4" y="70.7">GND</text>
<text x="19.6" y="83.4">+5V</text>
<text x="131.6" y="83.4">+1V8_PL</text>
<text x="70.9" y="86">MPM3840GQV-Z</text>
<text x="48.9" y="94.2">100K</text>
<text x="112.4" y="94.2">200K</text>
<text x="168.4" y="94.8">+1V2_PL</text>
<text x="191.3" y="94.8">+1V5_PL</text>
<text x="214.2" y="94.8">+1V8_PL</text>
<text x="238.3" y="94.8">+3V3_PL</text>
<text x="25.4" y="97.4">47uF</text>
<text x="38.1" y="97.4">22uF</text>
<text x="101.6" y="96.1">27pF</text>
<text x="127" y="97.4">22uF</text>
<text x="139.7" y="97.4">22uF</text>
<text x="181.6" y="97.9">+1V2_PL</text>
<text x="204.5" y="97.9">+1V5_PL</text>
<text x="227.3" y="97.9">+1V8_PL</text>
<text x="251.5" y="97.9">+3V3_PL</text>
<text x="25.9" y="110.1">GND</text>
<text x="48.9" y="110.7">100K</text>
<text x="112.4" y="110.7">100K</text>
<text x="127.5" y="110.1">GND</text>
<text x="55.1" y="122.8">GND</text>
<text x="76.7" y="125.3">GND</text>
<text x="107.2" y="122.8">GND</text>
<text x="97" y="130.4">GND</text>
<text x="19.6" y="143.1">+5V</text>
<text x="131.6" y="143.1">+3V3_PL</text>
<text x="70.9" y="145.6">MPM3840GQV-Z</text>
<text x="48.9" y="153.9">100K</text>
<text x="101.6" y="155.8">27pF</text>
<text x="112.4" y="153.9">200K</text>
<text x="25.4" y="157.1">47uF</text>
<text x="38.1" y="157.1">22uF</text>
<text x="127" y="157.1">22uF</text>
<text x="139.7" y="157.1">22uF</text>
<text x="25.9" y="169.8">GND</text>
<text x="48.9" y="170.4">100K</text>
<text x="112.4" y="170.4">44K2</text>
<text x="127.5" y="169.8">GND</text>
<text x="55.1" y="182.5">GND</text>
<text x="76.7" y="185">GND</text>
<text x="107.2" y="182.5">GND</text>
<text x="97" y="190.1">GND</text>
</g>
<g font-size="1.8" fill="#000080">
<text x="77.4" y="23.7">U7</text>
<text x="210.7" y="23.7">U8</text>
<text x="25.4" y="35.2">C37</text>
<text x="38.1" y="35.2">C38</text>
<text x="101.6" y="33.9">C35</text>
<text x="127" y="35.2">C39</text>
<text x="139.7" y="35.2">C40</text>
<text x="158.8" y="35.2">C41</text>
<text x="171.5" y="35.2">C42</text>
<text x="235" y="33.9">C36</text>
<text x="260.4" y="35.2">C43</text>
<text x="273.1" y="35.2">C44</text>
<text x="25.4" y="40.2">10V</text>
<text x="38.1" y="40.2">25V</text>
<text x="50.1" y="37.1">R54</text>
<text x="101.6" y="39">50V</text>
<text x="112.4" y="37.1">R55</text>
<text x="127" y="40.2">25V</text>
<text x="139.7" y="40.2">25V</text>
<text x="158.8" y="40.2">10V</text>
<text x="171.5" y="40.2">25V</text>
<text x="183.4" y="37.1">R56</text>
<text x="235" y="39">50V</text>
<text x="245.8" y="37.1">R57</text>
<text x="260.4" y="40.2">25V</text>
<text x="273.1" y="40.2">25V</text>
<text x="50.1" y="53.6">R58</text>
<text x="112.4" y="53.6">R59</text>
<text x="183.4" y="53.6">R60</text>
<text x="245.8" y="53.6">R61</text>
<text x="77.4" y="83.4">U9</text>
<text x="25.4" y="94.8">C48</text>
<text x="38.1" y="94.8">C49</text>
<text x="101.6" y="93.6">C47</text>
<text x="127" y="94.8">C50</text>
<text x="139.7" y="94.8">C51</text>
<text x="181.6" y="95.4">TP6</text>
<text x="204.5" y="95.4">TP7</text>
<text x="227.3" y="95.4">TP8</text>
<text x="251.5" y="95.4">TP9</text>
<text x="25.4" y="99.9">10V</text>
<text x="38.1" y="99.9">25V</text>
<text x="50.1" y="96.7">R64</text>
<text x="101.6" y="98.7">50V</text>
<text x="112.4" y="96.7">R65</text>
<text x="127" y="99.9">25V</text>
<text x="139.7" y="99.9">25V</text>
<text x="50.1" y="113.3">R66</text>
<text x="112.4" y="113.3">R67</text>
<text x="76.8" y="143.1">U10</text>
<text x="25.4" y="154.5">C54</text>
<text x="38.1" y="154.5">C55</text>
<text x="101.6" y="153.3">C53</text>
<text x="127" y="154.5">C56</text>
<text x="139.7" y="154.5">C57</text>
<text x="25.4" y="159.6">10V</text>
<text x="38.1" y="159.6">25V</text>
<text x="50.1" y="156.4">R69</text>
<text x="101.6" y="158.3">50V</text>
<text x="112.4" y="156.4">R70</text>
<text x="127" y="159.6">25V</text>
<text x="139.7" y="159.6">25V</text>
<text x="50.1" y="172.9">R71</text>
<text x="112.4" y="172.9">R72</text>
</g>
<g font-size="1.8" fill="#808080">
<text x="64.7" y="30.2">15</text>
<text x="64.7" y="35.3">19</text>
<text x="90.7" y="30.2">7</text>
<text x="198.1" y="30.2">15</text>
<text x="198.1" y="35.3">19</text>
<text x="224.1" y="30.2">7</text>
<text x="64.7" y="40.4">13</text>
<text x="90.1" y="40.4">11</text>
<text x="198.1" y="40.4">13</text>
<text x="223.5" y="40.4">11</text>
<text x="64.7" y="46.7">12</text>
<text x="64.7" y="44.2">14</text>
<text x="90.1" y="44.2">10</text>
<text x="198.1" y="46.7">12</text>
<text x="198.1" y="44.2">14</text>
<text x="223.5" y="44.2">10</text>
<text x="90.1" y="50.5">16</text>
<text x="90.7" y="48">4</text>
<text x="223.5" y="50.5">16</text>
<text x="224.1" y="48">4</text>
<text x="78.5" y="56.6" transform="rotate(-90 78.5 56.6)">1</text>
<text x="211.8" y="56.6" transform="rotate(-90 211.8 56.6)">1</text>
<text x="64.7" y="89.9">15</text>
<text x="90.7" y="89.9">7</text>
<text x="64.7" y="95">19</text>
<text x="64.7" y="100.1">13</text>
<text x="90.1" y="100.1">11</text>
<text x="64.7" y="106.4">12</text>
<text x="64.7" y="103.9">14</text>
<text x="90.1" y="103.9">10</text>
<text x="90.7" y="107.7">4</text>
<text x="90.1" y="110.2">16</text>
<text x="78.5" y="116.3" transform="rotate(-90 78.5 116.3)">1</text>
<text x="64.7" y="149.6">15</text>
<text x="90.7" y="149.6">7</text>
<text x="64.7" y="154.7">19</text>
<text x="64.7" y="159.8">13</text>
<text x="90.1" y="159.8">11</text>
<text x="64.7" y="166.1">12</text>
<text x="64.7" y="163.6">14</text>
<text x="90.1" y="163.6">10</text>
<text x="90.7" y="167.4">4</text>
<text x="90.1" y="169.9">16</text>
<text x="78.5" y="176" transform="rotate(-90 78.5 176)">1</text>
</g>
<g font-size="1.8" fill="#800000">
<text x="32.9" y="47.9">VccOen_PL_M2C</text>
<text x="38.6" y="45.3">CC_PL_PG</text>
<text x="166.2" y="47.9">VccOen_PL_M2C</text>
<text x="171.9" y="45.3">CC_PL_PG</text>
<text x="32.9" y="107.5">VccOen_PL_M2C</text>
<text x="38.6" y="105">CC_PL_PG</text>
<text x="32.9" y="167.2">VccOen_PL_M2C</text>
<text x="38.6" y="164.7">CC_PL_PG</text>
</g>
<g font-size="1.8" fill="#9f9f9f">
<text x="102.9" y="51.7">C45</text>
<text x="236.2" y="51.7">C46</text>
<text x="92" y="62.5">R62</text>
<text x="225.3" y="62.5">R63</text>
<text x="102.9" y="111.4">C52</text>
<text x="92" y="122.1">R68</text>
<text x="102.9" y="171">C58</text>
<text x="92" y="181.8">R73</text>
</g>
<g font-size="1.8" fill="#a1a1a1">
<text x="91.9" y="59.9">DNS</text>
<text x="102.9" y="54.2">DNS</text>
<text x="225.2" y="59.9">DNS</text>
<text x="236.2" y="54.2">DNS</text>
<text x="102.9" y="113.9">DNS</text>
<text x="91.9" y="119.6">DNS</text>
<text x="102.9" y="173.6">DNS</text>
<text x="91.9" y="179.3">DNS</text>
</g>
</svg>
